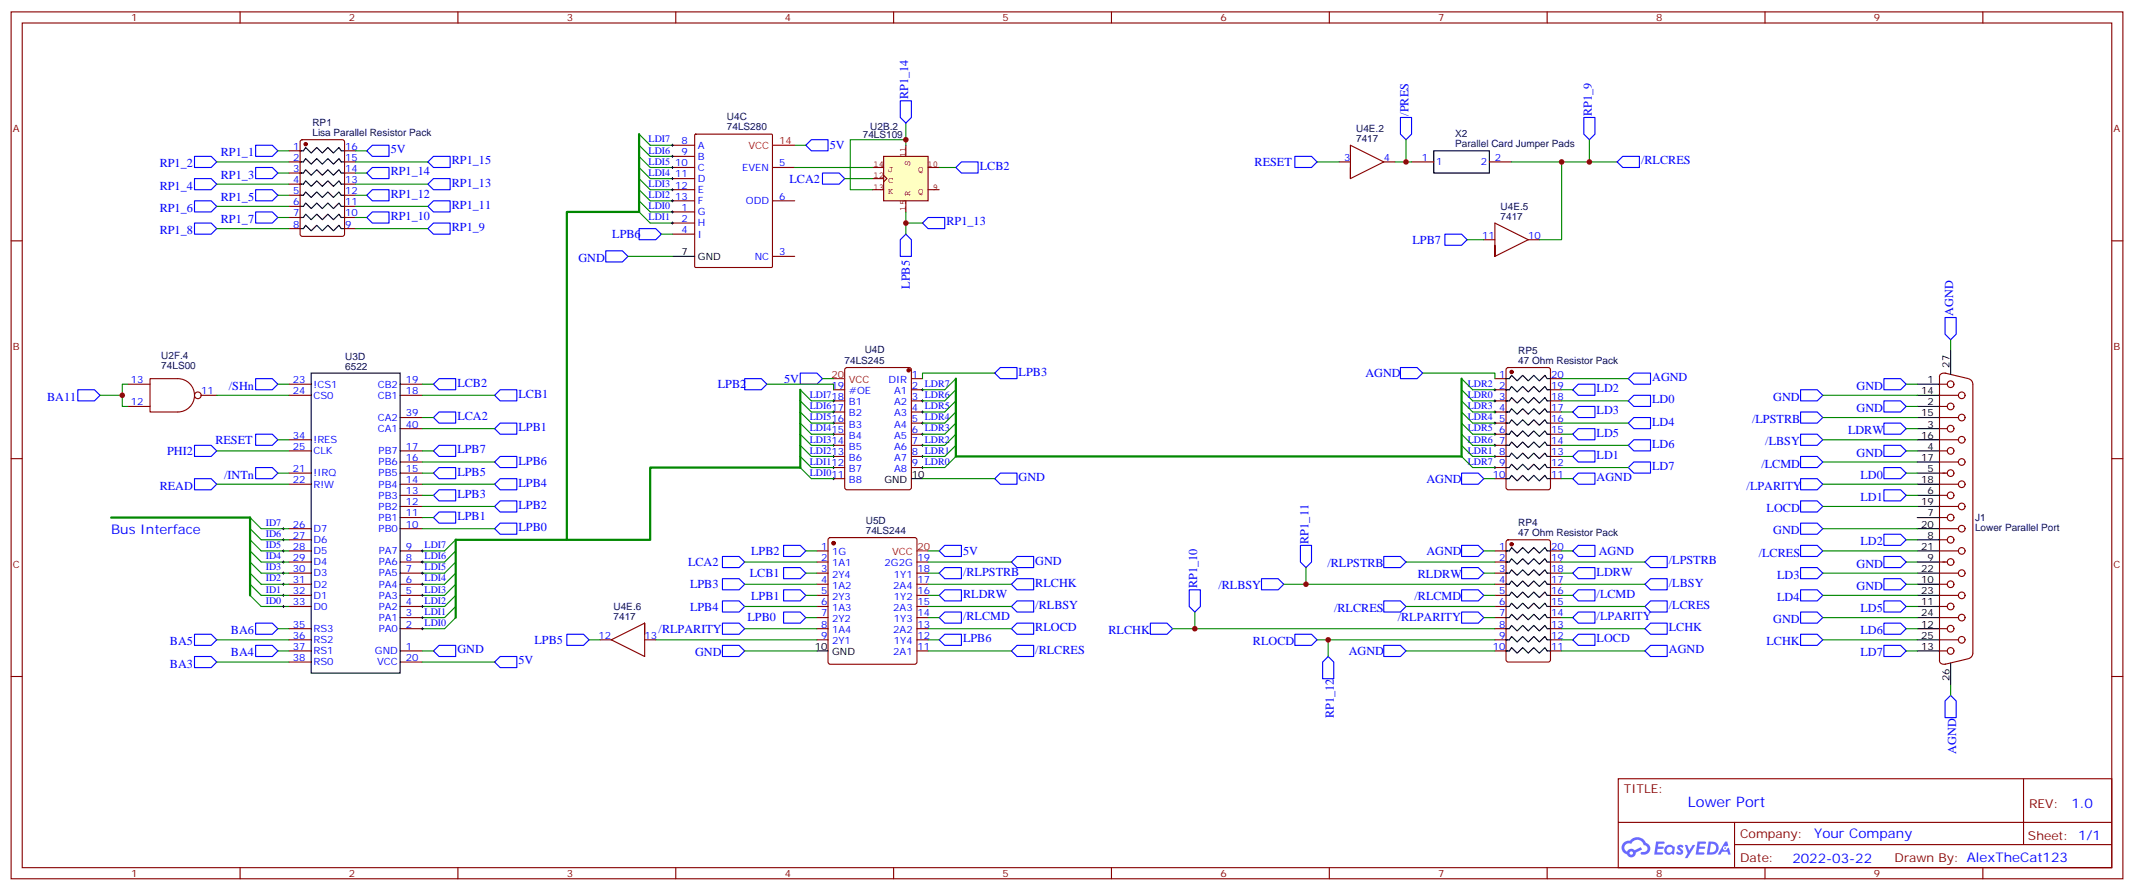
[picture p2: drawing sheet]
<svg xmlns="http://www.w3.org/2000/svg" width="677mm" height="283mm" viewBox="0 0 677 283" stroke-linecap="round" stroke-linejoin="round" font-family="sans-serif">
<g fill="none" stroke="#870000" stroke-width=".35">
<path d="M3.5 3.8h670.3v275.1h-670.3zM7.1 7.3h663.2v268.1h-663.2zM76.2 3.8v3.5M145.3 3.8v3.5M214.5 3.8v3.5M283.6 3.8v3.5M352.8 3.8v3.5M421.9 3.8v3.5M491.1 3.8v3.5M560.2 3.8v3.5M629.4 3.8v3.5M3.5 76.4h3.6"/>
<path d="M670.3 76.4h3.5M3.5 145.6h3.6M670.3 145.6h3.5M3.5 214.7h3.6M670.3 214.7h3.5M513.6 247.2h156.7v28.2h-156.7zM642.3 247.2v20.9M76.2 275.4v3.5M145.3 275.4v3.5M214.5 275.4v3.5M283.6 275.4v3.5M352.8 275.4v3.5"/>
<path d="M421.9 275.4v3.5M491.1 275.4v3.5M513.7 261h156.4M550.6 268.1h119.5M550.6 261v14.1M560.2 275.4v3.5M629.4 275.4v3.5"/>
</g>
<g fill="#5487ff">
<path d="M532.6 268.4a1.22 1.22 0 0 1 1.7 .2l-.3 .6a.47 .47 0 0 0-.4-.4 .47 .47 0 0 0-.5 .2l.2 .2a1.14 1.14 0 0 1 .7 1.8 1.14 1.14 0 0 1-1.9 0l-.2-.2 .5-.6 .7 .4a.29 .29 0 0 0 .4-.2 .29 .29 0 0 0-.3-.3 1.04 1.04 0 0 1-.6-1.7z"/>
<path d="M525.6 267.1h2.4l.3 .2-.1 .5-1.8 .1-.2 .8h1.6l.3 .4-.4 .4-1.6-.1-.1 1.2h1.7l.2 .3-.2 .3-2.7 .1z"/>
<path d="M538.8 267.1l2.7 .2-.2 .5-1.8 .1-.1 .8h1.5l.3 .4-.4 .3h-1.5l-.2 1.1 1.7 .1 .2 .3-.2 .3-2.6 .1z"/>
<path d="M547.5 267.1h.7l.4 1.3-.6 .3a.69 .69 0 0 0-1.1 .3 .69 .69 0 0 0 .5 .9 .69 .69 0 0 0 .9-.6l.4-.2 .6 2.2h-.8l-.2-.9h-1.7l-.5 .9h-.9z"/>
<path d="M534.8 268.2h.7l.7 1.8 1.1-1.8h.8l-2.5 4.2h-.9l1-1.5z"/>
<path d="M542.3 267.1l-.6 4.2h1.4a2.11 2.11 0 0 0 2.4-2.1 2.11 2.11 0 0 0-2.5-2.1zM543 267.9a1.43 1.43 0 0 1 1.7 1.6 1.43 1.43 0 0 1-2 1z"/>
<path d="M528.6 268.7a1.54 1.54 0 0 0 0 2.2 1.54 1.54 0 0 0 2.1 .1l.6 .3 .3-2.3-.6-.3a1.49 1.49 0 0 0-2.4 0zM528.9 269.7a.95 .95 0 0 1 1.9 0 .95 .95 0 0 1-1.9 0z"/>
<path d="M515.4 267.5a2.18 2.18 0 0 0 1 3.7 1.44 1.44 0 0 0 1.7 .9 1.44 1.44 0 0 0 1.1-1.5l2-1-.4-.7-1.9 1a1.47 1.47 0 0 0-2.5 .4 1.39 1.39 0 0 1-.6-1.9 1.39 1.39 0 0 1 2-.5 2.12 2.12 0 0 1 2.1-1.3 2.12 2.12 0 0 1 1.9 1.7 1.14 1.14 0 0 1 1.1 1.4 1.14 1.14 0 0 1-1.6 .7 .43 .43 0 0 0-.6 .4 .43 .43 0 0 0 .4 .5 1.98 1.98 0 0 0 2.6-1.3 1.98 1.98 0 0 0-1.3-2.5 3.1 3.1 0 0 0-5.2-.7l-.9 .2zM517.2 270.8a.55 .55 0 0 1 1.1 0 .55 .55 0 0 1-1.1 0z"/>
<circle cx="547.6" cy="269.2" r=".26"/>
</g>
<path d="M95.6 58.5h-.4h1.1l.7-1.1 1.8 1.8 1.7-1.8 1.8 1.8 1.8-1.8 1.7 1.8 1.8-1.8 .7 1.1h1.1M95.6 51.4h-.4h1.1l.7-1.1 1.8 1.8 1.7-1.8 1.8 1.8 1.8-1.8 1.7 1.8 1.8-1.8 .7 1.1h1.1M95.6 54.9h-.4h1.1l.7-1 1.8 1.7 1.7-1.7 1.8 1.7 1.8-1.7 1.7 1.7 1.8-1.7 .7 1h1.1M95.6 47.9h-.4h1.1l.7-1.1 1.8 1.8 1.7-1.8 1.8 1.8 1.8-1.8 1.7 1.8 1.8-1.8 .7 1.1h1.1M95.6 72.6h-.4h1.1l.7-1.1 1.8 1.8 1.7-1.8 1.8 1.8 1.8-1.8 1.7 1.8 1.8-1.8 .7 1.1h1.1M95.6 69h-.4h1.1l.7-1 1.8 1.7 1.7-1.7 1.8 1.7 1.8-1.7 1.7 1.7 1.8-1.7 .7 1h1.1M95.6 65.5h-.4h1.1l.7-1 1.8 1.7 1.7-1.7 1.8 1.7 1.8-1.7 1.7 1.7 1.8-1.7 .7 1h1.1M95.6 62h-.4h1.1l.7-1.1 1.8 1.8 1.7-1.8 1.8 1.8 1.8-1.8 1.7 1.8 1.8-1.8 .7 1.1h1.1M213.4 81.4h7.1M98.8 118.4h28.2v95.3h-28.2zM289.3 151.9h3.5M259.3 206.6h3.5" fill="none" stroke="#000" stroke-width=".35"/>
<g fill="none" stroke="#870000" stroke-width=".35">
<path d="M91.7 47.9h3.5M91.7 51.4h3.5M91.7 54.9h3.5M91.7 58.5h3.5M95.5 44.6l.5-.3h12.7l.6 .5 .1 29.5-.5 .7h-12.9l-.7-.4-.1-29.6zM109.4 47.9h3.5M109.4 51.4h3.5M109.4 54.9h3.5M109.4 58.5h3.5M213.4 46.1h7.1M213.4 49.6h7.1M213.4 53.2h7.1"/>
<path d="M213.4 56.7h7.1M220.5 42.8l.3-.2h24l.3 .2 .1 41.8-.2 .3h-24.2l-.3-.2zM245.2 53.2h7M425.1 51.4h3.5M439.2 51.4h3.5M91.7 62h3.5M91.7 65.5h3.5M91.7 69h3.5M91.7 72.6h3.5M109.4 62h3.5M109.4 65.5h3.5M109.4 69h3.5"/>
<path d="M109.4 72.6h3.5M213.4 74.3h7.1M213.4 60.2h7.1M213.4 63.7h7.1M213.4 67.3h7.1M213.4 70.8h7.1M245.2 63.7h7M471 76.1h3.5M485.1 76.1h3.5M245.2 81.4h7M268.3 116.9l.5-.2h19.8l.6 .4 .1 37.7-.5 .6-20 .1-.6-.5-.1-37.6zM91.7 125.5h7.1"/>
<path d="M91.7 122h7.1M91.7 139.6h7.1M127 125.5h7.1M127 122h7.1M127 132.5h7.1M127 136.1h7.1M264.6 123.7h3.5M264.6 127.2h3.5M264.6 130.8h3.5M264.6 134.3h3.5M264.6 137.8h3.5M289.3 120.2h3.5"/>
<path d="M289.3 123.7h3.5M289.3 127.2h3.5M289.3 130.8h3.5M289.3 134.3h3.5M289.3 137.8h3.5M91.7 153.7h7.1M91.7 150.2h7.1M91.7 143.1h7.1M127 157.2h7.1M127 153.7h7.1M127 150.2h7.1M127 146.6h7.1"/>
<path d="M127 143.1h7.1M264.6 141.4h3.5M264.6 144.9h3.5M264.6 148.4h3.5M264.6 151.9h3.5M289.3 141.4h3.5M289.3 144.9h3.5M289.3 148.4h3.5M91.7 178.4h7.1M91.7 174.9h7.1M91.7 167.8h7.1M91.7 171.3h7.1"/>
<path d="M127 178.4h7.1M127 174.9h7.1M127 167.8h7.1M127 164.3h7.1M127 160.8h7.1M259.3 178.4h3.5M259.3 174.9h3.5M263.1 170.8l.4-.2h26.8l.5 .2 .2 .5v38.8l-.2 .5-.5 .3h-26.8l-.5-.3-.2-.5v-38.8zM291 178.4h3.6M91.7 199.6h7.1M91.7 192.5h7.1M91.7 189h7.1"/>
<path d="M91.7 185.5h7.1M91.7 181.9h7.1M127 199.6h7.1M127 196h7.1M127 192.5h7.1M127 189h7.1M127 185.5h7.1M127 181.9h7.1M259.3 199.6h3.5M259.3 196h3.5M259.3 192.5h3.5M259.3 189h3.5"/>
<path d="M259.3 185.5h3.5M259.3 181.9h3.5M291 199.6h3.6M291 196h3.6M291 192.5h3.6M291 189h3.6M291 185.5h3.6M291 181.9h3.6M91.7 203.1h7.1M91.7 206.6h7.1M91.7 210.1h7.1M127 206.6h7.1"/>
<path d="M127 210.1h7.1M190.5 203.1h3.5M204.6 203.1h3.5M259.3 203.1h3.5M291 203.1h3.6M291 206.6h3.6"/>
</g>
<g fill="#870000" stroke="#870000" stroke-width=".35">
<circle cx="97" cy="45.8" r=".53"/>
<circle cx="288.4" cy="117.5" r=".53"/>
<circle cx="264.6" cy="172.4" r=".53"/>
</g>
<path d="M428.6 53.2v3.5v-10.6l10.6 5.3-10.6 5.3M474.5 77.9v3.5v-10.6l10.6 5.3-10.6 5.3M204.6 197.8l-10.6 5.3 10.6 5.3v-10.6v3.5" fill="none" stroke="#850000" stroke-width=".35"/>
<path d="M245.2 46.1h7M264.6 120.2h3.5M291 174.9h3.6" fill="none" stroke="#f00" stroke-width=".35"/>
<path d="M280.5 49.6h14.1v14.1h-14.1z" fill="#ffffc2" stroke="#850000" stroke-width=".35"/>
<path d="M276.9 53.2h3.6M276.9 56.7h3.6M280.5 55.6l1 1.1-1 1M287.5 46.1v3.5M294.6 53.2h3.5M276.9 60.2h3.6M287.5 63.7v3.6M294.6 60.2h3.5" fill="none" stroke="#850000" stroke-width=".35"/>
<g fill="none" stroke="#870000" stroke-width=".35">
<path d="M448 51.4h7.1M472.7 51.4h7.1M478.2 116.9l.5-.2h12.7l.7 .4v37.7l-.4 .6-13 .1-.6-.5-.1-37.6zM615.6 119.5v90.3M617.4 118.4l7.4 1.8M617.5 118.5a1.31 1.31 0 0 0-1.9 1.1M40.6 129h7M40.6 122h7M47.6 120.2h8.8a5.3 5.3 0 0 1 5.3 5.3 5.3 5.3 0 0 1-5.3 5.3h-8.8zM63.9 125.5h4.9M474.5 120.2h3.5M474.5 123.7h3.5"/>
<path d="M474.5 127.2h3.5M474.5 130.8h3.5M474.5 134.3h3.5M474.5 137.8h3.5M492.1 120.2h3.6M492.1 123.7h3.6M492.1 127.2h3.6M492.1 130.8h3.6M492.1 134.3h3.6M492.1 137.8h3.6M615.6 125.5h6M615.6 129h2.5"/>
<path d="M615.6 122h2.5M615.6 139.6h6M615.6 132.5h6M615.6 136.1h2.5M624.9 120.3l1 .8 .3 .9v85.3l-.3 .9-1 .8M474.5 141.4h3.5M474.5 144.9h3.5M474.5 148.4h3.5M474.5 151.9h3.5M492.1 141.4h3.6M492.1 144.9h3.6M492.1 148.4h3.6"/>
<path d="M492.1 151.9h3.6M615.6 153.7h6M615.6 157.2h2.5M615.6 150.2h2.5M615.6 146.6h6M615.6 143.1h2.5M474.5 174.9h3.5M474.5 178.4h3.5M478.2 171.6l.5-.3h12.7l.7 .5v37.6l-.4 .7h-13l-.6-.4-.1-37.7zM492.1 174.9h3.6M492.1 178.4h3.6M615.6 174.9h6"/>
<path d="M615.6 178.4h2.5M615.6 167.8h6M615.6 171.3h2.5M615.6 160.8h6M615.6 164.3h2.5M474.5 181.9h3.5M474.5 185.5h3.5M474.5 189h3.5M474.5 192.5h3.5M474.5 196h3.5M474.5 199.6h3.5M492.1 181.9h3.6"/>
<path d="M492.1 185.5h3.6M492.1 189h3.6M492.1 192.5h3.6M492.1 196h3.6M492.1 199.6h3.6M615.6 181.9h6M615.6 185.5h2.5M615.6 189h6M615.6 192.5h2.5M615.6 196h6M615.6 199.6h2.5M474.5 203.1h3.5"/>
<path d="M474.5 206.6h3.5M492.1 203.1h3.6M492.1 206.6h3.6M615.6 203.1h6M615.6 206.6h2.5M615.6 209.7a1.41 1.41 0 0 0 1.9 1.1M624.8 209.1l-7.4 1.8"/>
<circle cx="62.8" cy="125.5" r="1.06"/>
<circle cx="619.1" cy="122" r="1.06"/>
<circle cx="619.1" cy="129" r="1.06"/>
<circle cx="619.1" cy="136.1" r="1.06"/>
<circle cx="622.7" cy="125.5" r="1.06"/>
<circle cx="622.7" cy="139.6" r="1.06"/>
<circle cx="622.7" cy="132.5" r="1.06"/>
<circle cx="619.1" cy="157.2" r="1.06"/>
<circle cx="619.1" cy="143.1" r="1.06"/>
<circle cx="619.1" cy="150.2" r="1.06"/>
<circle cx="622.7" cy="146.6" r="1.06"/>
<circle cx="622.7" cy="153.7" r="1.06"/>
<circle cx="619.1" cy="178.4" r="1.06"/>
<circle cx="619.1" cy="164.3" r="1.06"/>
<circle cx="619.1" cy="171.3" r="1.06"/>
<circle cx="622.7" cy="167.8" r="1.06"/>
<circle cx="622.7" cy="174.9" r="1.06"/>
<circle cx="622.7" cy="160.8" r="1.06"/>
<circle cx="619.1" cy="185.5" r="1.06"/>
<circle cx="619.1" cy="192.5" r="1.06"/>
<circle cx="619.1" cy="199.6" r="1.06"/>
<circle cx="622.7" cy="189" r="1.06"/>
<circle cx="622.7" cy="181.9" r="1.06"/>
<circle cx="622.7" cy="196" r="1.06"/>
<circle cx="619.1" cy="206.6" r="1.06"/>
<circle cx="622.7" cy="203.1" r="1.06"/>
</g>
<g fill="#870000" stroke="#870000" stroke-width=".35">
<circle cx="479.8" cy="172.8" r=".53"/>
<circle cx="479.8" cy="118.1" r=".53"/>
</g>
<g fill="none" stroke="#000" stroke-width=".35">
<path d="M455.1 47.9h17.6v7h-17.6zM619.1 111.4v7.4M478.4 120.2h-.4h1.1l.7-1.1 1.7 1.8 1.8-1.8 1.8 1.8 1.7-1.8 1.8 1.8 1.8-1.8 .7 1.1h1M478.4 127.2h-.4h1.1l.7-1 1.7 1.8 1.8-1.8 1.8 1.8 1.7-1.8 1.8 1.8 1.8-1.8 .7 1h1M478.4 123.7h-.4h1.1l.7-1 1.7 1.7 1.8-1.7 1.8 1.7 1.7-1.7 1.8 1.7 1.8-1.7 .7 1h1M478.4 130.8h-.4h1.1l.7-1.1 1.7 1.8 1.8-1.8 1.8 1.8 1.7-1.8 1.8 1.8 1.8-1.8 .7 1.1h1M478.4 134.3h-.4h1.1l.7-1.1 1.7 1.8 1.8-1.8 1.8 1.8 1.7-1.8 1.8 1.8 1.8-1.8 .7 1.1h1M478.4 137.8h-.4h1.1l.7-1 1.7 1.7 1.8-1.7 1.8 1.7 1.7-1.7 1.8 1.7 1.8-1.7 .7 1h1M608.5 139.6h7.1M608.5 132.5h7.1M608.5 125.5h7.1M608.5 136.1h7.1"/>
<path d="M608.5 129h7.1M608.5 122h7.1M478.4 141.4h-.4h1.1l.7-1.1 1.7 1.8 1.8-1.8 1.8 1.8 1.7-1.8 1.8 1.8 1.8-1.8 .7 1.1h1M478.4 144.9h-.4h1.1l.7-1.1 1.7 1.8 1.8-1.8 1.8 1.8 1.7-1.8 1.8 1.8 1.8-1.8 .7 1.1h1M478.4 148.4h-.4h1.1l.7-1 1.7 1.7 1.8-1.7 1.8 1.7 1.7-1.7 1.8 1.7 1.8-1.7 .7 1h1M478.4 151.9h-.4h1.1l.7-1 1.7 1.7 1.8-1.7 1.8 1.7 1.7-1.7 1.8 1.7 1.8-1.7 .7 1h1M608.5 153.7h7.1M608.5 146.6h7.1M608.5 157.2h7.1M608.5 150.2h7.1M608.5 143.1h7.1M478.4 174.9h-.4h1.1l.7-1.1 1.7 1.8 1.8-1.8 1.8 1.8 1.7-1.8 1.8 1.8 1.8-1.8 .7 1.1h1"/>
<path d="M478.4 178.4h-.4h1.1l.7-1.1 1.7 1.8 1.8-1.8 1.8 1.8 1.7-1.8 1.8 1.8 1.8-1.8 .7 1.1h1M608.5 174.9h7.1M608.5 178.4h7.1M608.5 167.8h7.1M608.5 160.8h7.1M608.5 171.3h7.1M608.5 164.3h7.1M478.4 181.9h-.4h1.1l.7-1 1.7 1.7 1.8-1.7 1.8 1.7 1.7-1.7 1.8 1.7 1.8-1.7 .7 1h1M478.4 185.5h-.4h1.1l.7-1.1 1.7 1.8 1.8-1.8 1.8 1.8 1.7-1.8 1.8 1.8 1.8-1.8 .7 1.1h1M478.4 189h-.4h1.1l.7-1.1 1.7 1.8 1.8-1.8 1.8 1.8 1.7-1.8 1.8 1.8 1.8-1.8 .7 1.1h1M478.4 192.5h-.4h1.1l.7-1 1.7 1.7 1.8-1.7 1.8 1.7 1.7-1.7 1.8 1.7 1.8-1.7 .7 1h1M478.4 196h-.4h1.1l.7-1 1.7 1.7 1.8-1.7 1.8 1.7 1.7-1.7 1.8 1.7 1.8-1.7 .7 1h1"/>
<path d="M478.4 199.6h-.4h1.1l.7-1.1 1.7 1.8 1.8-1.8 1.8 1.8 1.7-1.8 1.8 1.8 1.8-1.8 .7 1.1h1M608.5 181.9h7.1M608.5 185.5h7.1M608.5 189h7.1M608.5 192.5h7.1M608.5 196h7.1M608.5 199.6h7.1M478.4 203.1h-.4h1.1l.7-1.1 1.7 1.8 1.8-1.8 1.8 1.8 1.7-1.8 1.8 1.8 1.8-1.8 .7 1.1h1M478.4 206.6h-.4h1.1l.7-1 1.7 1.7 1.8-1.7 1.8 1.7 1.7-1.7 1.8 1.7 1.8-1.7 .7 1h1M608.5 203.1h7.1M608.5 206.6h7.1M619.1 210.5v6.7"/>
</g>
<g fill="none" stroke="#00f" stroke-width=".35">
<path d="M285.8 32h3.5v5.3l-1.8 1.8-1.7-1.8zM444.5 37.3h3.5v5.3l-1.7 1.7-1.8-1.7zM502.7 37.3h3.5v5.3l-1.7 1.7-1.8-1.7zM61.7 49.6h5.3l1.8 1.8-1.8 1.8h-5.3zM61.7 56.7h5.3l1.8 1.8-1.8 1.7h-5.3zM81.1 46.1h5.3l1.8 1.8-1.8 1.7h-5.3zM81.1 53.2h5.3l1.8 1.7-1.8 1.8h-5.3zM116.4 47.9l1.8-1.8h5.3v3.5h-5.3zM118.2 53.2h5.3v3.5h-5.3l-1.8-1.8zM135.8 58.5l1.8-1.8h5.3v3.5h-5.3zM135.8 51.4l1.8-1.8h5.3v3.6h-5.3zM255.8 46.1l1.7-1.8h5.3v3.6h-5.3z"/>
<path d="M261.1 54.9h5.2l1.8 1.8-1.8 1.8h-5.2zM303.4 53.2l1.8-1.8h5.2v3.5h-5.2zM411 49.6h5.3l1.7 1.8-1.7 1.8h-5.3zM513.3 51.4l1.8-1.8h5.2v3.6h-5.2zM61.7 63.7h5.3l1.8 1.8-1.8 1.8h-5.3zM61.7 70.8h5.3l1.8 1.8-1.8 1.7h-5.3zM81.1 60.2h5.3l1.8 1.8-1.8 1.7h-5.3zM81.1 67.3h5.3l1.8 1.7-1.8 1.8h-5.3zM116.4 69l1.8-1.7h5.3v3.5h-5.3zM116.4 62l1.8-1.8h5.3v3.5h-5.3zM135.8 72.6l1.8-1.8h5.3v3.5h-5.3zM135.8 65.5l1.8-1.8h5.3v3.6h-5.3z"/>
<path d="M192.3 79.6h5.3l1.7 1.8-1.7 1.7h-5.3zM202.8 72.6h5.3l1.8 1.7-1.8 1.8h-5.3zM287.5 74.3l1.8 1.8v5.3h-3.5v-5.3zM292.8 70.8l1.8-1.8h5.3v3.6h-5.3zM458.6 74.3h5.3l1.8 1.8-1.8 1.8h-5.3zM254 118.4h5.3l1.8 1.8-1.8 1.8h-5.3zM317.5 116.7h5.3v3.5h-5.3l-1.8-1.8zM444.5 116.7h5.3l1.8 1.7-1.8 1.8h-5.3zM617.4 100.8h3.5v5.3l-1.8 1.7-1.7-1.7zM24.7 123.7h5.3l1.7 1.8-1.7 1.7h-5.3zM81.1 120.2h5.3l1.8 1.8-1.8 1.7h-5.3zM81.1 137.8h5.3l1.8 1.8-1.8 1.8h-5.3z"/>
<path d="M137.6 122l1.7-1.8h5.3v3.5h-5.3zM137.6 132.5l1.7-1.7h5.3v3.5h-5.3zM157 125.5l1.7-1.8h5.3v3.5h-5.3zM157 136.1l1.7-1.8h5.3v3.5h-5.3zM236.4 120.2h5.3l1.7 1.8-1.7 1.7h-5.3zM499.2 123.7l1.7-1.7h5.3v3.5h-5.3zM499.2 130.8l1.7-1.8h5.3v3.5h-5.3zM499.2 137.8l1.7-1.7h5.3v3.5h-5.3zM516.8 120.2l1.8-1.8h5.3v3.6h-5.3zM516.8 127.2l1.8-1.7h5.3v3.5h-5.3zM516.8 134.3l1.8-1.8h5.3v3.6h-5.3zM571.5 123.7h5.3l1.8 1.8-1.8 1.7h-5.3z"/>
<path d="M571.5 137.8h5.3l1.8 1.8-1.8 1.8h-5.3zM571.5 130.8h5.3l1.8 1.7-1.8 1.8h-5.3zM598 120.2h5.2l1.8 1.8-1.8 1.7h-5.2zM598 127.2h5.2l1.8 1.8-1.8 1.8h-5.2zM598 134.3h5.2l1.8 1.8-1.8 1.7h-5.2zM61.7 151.9h5.3l1.8 1.8-1.8 1.8h-5.3zM61.7 141.4h5.3l1.8 1.7-1.8 1.8h-5.3zM81.1 148.4h5.3l1.8 1.8-1.8 1.7h-5.3zM137.6 143.1l1.7-1.7h5.3v3.5h-5.3zM137.6 150.2l1.7-1.8h5.3v3.5h-5.3zM137.6 157.2l1.7-1.7h5.3v3.5h-5.3zM157 153.7l1.7-1.8h5.3v3.6h-5.3z"/>
<path d="M157 146.6l1.7-1.7h5.3v3.5h-5.3zM315.7 151.9l1.8-1.7h5.3v3.5h-5.3zM463.9 150.2h5.3l1.8 1.7-1.8 1.8h-5.3zM499.2 151.9l1.7-1.7h5.3v3.5h-5.3zM499.2 144.9l1.7-1.8h5.3v3.5h-5.3zM516.8 141.4l1.8-1.8h5.3v3.5h-5.3zM516.8 148.4l1.8-1.8h5.3v3.6h-5.3zM571.5 159h5.3l1.8 1.8-1.8 1.7h-5.3zM571.5 151.9h5.3l1.8 1.8-1.8 1.8h-5.3zM571.5 144.9h5.3l1.8 1.7-1.8 1.8h-5.3zM598 141.4h5.2l1.8 1.7-1.8 1.8h-5.2zM598 148.4h5.2l1.8 1.8-1.8 1.7h-5.2z"/>
<path d="M598 155.5h5.2l1.8 1.7-1.8 1.8h-5.2zM137.6 164.3l1.7-1.8h5.3v3.6h-5.3zM157 167.8l1.7-1.7h5.3v3.5h-5.3zM157 160.8l1.7-1.8h5.3v3.5h-5.3zM229.3 176.6h5.3l1.8 1.8-1.8 1.8h-5.3zM248.7 173.1h5.3l1.8 1.8-1.8 1.7h-5.3zM298.1 174.9l1.8-1.8h5.3v3.5h-5.3zM322.8 176.6h5.3v3.6h-5.3l-1.8-1.8zM412.7 173.1h3.6v5.3l-1.8 1.8-1.8-1.8zM439.2 176.6h5.3l1.8 1.8-1.8 1.8h-5.3zM463.9 173.1h5.3l1.8 1.8-1.8 1.7h-5.3zM499.2 174.9l1.7-1.8h5.3v3.5h-5.3z"/>
<path d="M522.1 178.4l1.8-1.8h5.3v3.6h-5.3zM571.5 166.1h5.3l1.8 1.7-1.8 1.8h-5.3zM571.5 173.1h5.3l1.8 1.8-1.8 1.7h-5.3zM598 176.6h5.2l1.8 1.8-1.8 1.8h-5.2zM598 169.6h5.2l1.8 1.7-1.8 1.8h-5.2zM81.1 197.8h5.3l1.8 1.8-1.8 1.7h-5.3zM229.3 183.7h5.3l1.8 1.8-1.8 1.7h-5.3zM229.3 190.7h5.3l1.8 1.8-1.8 1.8h-5.3zM229.3 197.8h5.3l1.8 1.8-1.8 1.7h-5.3zM248.7 180.2h5.3l1.8 1.7-1.8 1.8h-5.3zM248.7 194.3h5.3l1.8 1.7-1.8 1.8h-5.3zM248.7 187.2h5.3l1.8 1.8-1.8 1.7h-5.3z"/>
<path d="M298.1 181.9l1.8-1.7h5.3v3.5h-5.3zM298.1 189l1.8-1.8h5.3v3.5h-5.3zM298.1 196l1.8-1.7h5.3v3.5h-5.3zM321 199.6l1.8-1.8h5.3v3.5h-5.3zM322.8 183.7h5.3v3.5h-5.3l-1.8-1.7zM322.8 190.7h5.3v3.6h-5.3l-1.8-1.8zM365.1 197.8h5.3l1.8 1.8-1.8 1.7h-5.3zM377.5 187.2h3.5v5.3l-1.8 1.8-1.7-1.8zM400.4 183.7h5.3l1.8 1.8-1.8 1.7h-5.3zM439.2 190.7h5.3l1.8 1.8-1.8 1.8h-5.3zM463.9 194.3h5.3l1.8 1.7-1.8 1.8h-5.3zM463.9 187.2h5.3l1.8 1.8-1.8 1.7h-5.3z"/>
<path d="M463.9 180.2h5.3l1.8 1.7-1.8 1.8h-5.3zM499.2 181.9l1.7-1.7h5.3v3.5h-5.3zM499.2 189l1.7-1.8h5.3v3.5h-5.3zM499.2 196l1.7-1.7h5.3v3.5h-5.3zM522.1 185.5l1.8-1.8h5.3v3.5h-5.3zM522.1 192.5l1.8-1.8h5.3v3.6h-5.3zM522.1 199.6l1.8-1.8h5.3v3.5h-5.3zM571.5 194.3h5.3l1.8 1.7-1.8 1.8h-5.3zM571.5 180.2h5.3l1.8 1.7-1.8 1.8h-5.3zM571.5 187.2h5.3l1.8 1.8-1.8 1.7h-5.3zM598 183.7h5.2l1.8 1.8-1.8 1.7h-5.2zM598 190.7h5.2l1.8 1.8-1.8 1.8h-5.2z"/>
<path d="M598 197.8h5.2l1.8 1.8-1.8 1.7h-5.2zM61.7 208.4h5.3l1.8 1.7-1.8 1.8h-5.3zM61.7 201.3h5.3l1.8 1.8-1.8 1.8h-5.3zM81.1 204.9h5.3l1.8 1.7-1.8 1.8h-5.3zM137.6 206.6l1.7-1.7h5.3v3.5h-5.3zM157 210.1l1.7-1.7h5.3v3.5h-5.3zM179.9 201.3h5.3l1.8 1.8-1.8 1.8h-5.3zM229.3 204.9h5.3l1.8 1.7-1.8 1.8h-5.3zM298.1 203.1l1.8-1.8h5.3v3.6h-5.3zM321 206.6l1.8-1.7h5.3v3.5h-5.3zM411 201.3h5.3l1.7 1.8-1.7 1.8h-5.3zM421.6 208.4l1.7 1.7v5.3h-3.5v-5.3z"/>
<path d="M439.2 204.9h5.3l1.8 1.7-1.8 1.8h-5.3zM499.2 203.1l1.7-1.8h5.3v3.6h-5.3zM522.1 206.6l1.8-1.7h5.3v3.5h-5.3zM571.5 201.3h5.3l1.8 1.8-1.8 1.8h-5.3zM598 204.9h5.2l1.8 1.7-1.8 1.8h-5.2zM619.1 220.7l1.8 1.8v5.3h-3.5v-5.3z"/>
</g>
<g fill="none" stroke="#008700" stroke-width=".35">
<path d="M287.5 39.1v5.2M68.8 51.4h22.9M68.8 58.5h22.9M88.2 47.9h3.5M88.2 54.9h3.5M112.9 47.9h3.5M112.9 51.4h22.9M112.9 54.9h3.5M112.9 58.5h22.9M202.8 56.7l3.6 3.5h7M202.8 53.2l3.6 3.5h7M202.8 49.6l3.6 3.6h7"/>
<path d="M202.8 46.1l3.6 3.5h7M202.8 42.6l3.6 3.5h7M252.2 53.2h24.7M252.2 46.1h3.6M268.1 56.7h8.8M287.5 46.1v-1.8h-17.6v15.9h7M298.1 53.2h5.3M418 51.4h7.1M442.7 51.4h5.3M446.3 44.3v7.1M479.8 51.4h33.5M495.7 51.4v24.7h-7.1"/>
<path d="M504.5 44.3v7.1M68.8 65.5h22.9M68.8 72.6h22.9M88.2 62h3.5M88.2 69h3.5M112.9 62h3.5M112.9 65.5h22.9M112.9 69h3.5M112.9 72.6h22.9M202.8 67.3l3.6 3.5h7M202.8 63.7l3.6 3.6h7M202.8 60.2l3.6 3.5h7"/>
<path d="M209.9 74.3h3.5M287.5 70.8h5.3M287.5 67.3v7M465.7 76.1h5.3M199.3 81.4h14.1M315.7 118.4h-22.9v1.8M451.6 118.4h22.9v1.8M619.1 107.8v3.6M31.7 125.5h7.1M40.6 122h-1.8v7h1.8M68.8 125.5h22.9M88.2 122h3.5"/>
<path d="M88.2 139.6h3.5M134.1 125.5h22.9M134.1 122h3.5M134.1 132.5h3.5M134.1 136.1h22.9M243.4 122h21.2v1.7M254 123.7l3.5 3.5h7.1M254 127.2l3.5 3.6h7.1M254 130.8l3.5 3.5h7.1M254 134.3l3.5 3.5h7.1M254 137.8l3.5 3.6h7.1M261.1 120.2h3.5"/>
<path d="M303.4 123.7l-3.5 3.5h-7.1M303.4 127.2l-3.5 3.6h-7.1M303.4 130.8l-3.5 3.5h-7.1M303.4 134.3l-3.5 3.5h-7.1M303.4 137.8l-3.5 3.6h-7.1M303.4 120.2l-3.5 3.5h-7.1M463.9 123.7l3.5 3.5h7.1M463.9 127.2l3.5 3.6h7.1M463.9 130.8l3.5 3.5h7.1M463.9 134.3l3.5 3.5h7.1M463.9 137.8l3.5 3.6h7.1M463.9 120.2l3.5 3.5h7.1"/>
<path d="M495.7 127.2h21.1M495.7 130.8h3.5M495.7 134.3h21.1M495.7 137.8h3.5M495.7 120.2h21.1M495.7 123.7h3.5M578.6 125.5h29.9M578.6 139.6h29.9M578.6 132.5h29.9M605 122h3.5M605 136.1h3.5M605 129h3.5"/>
<path d="M68.8 153.7h22.9M68.8 143.1h22.9M88.2 150.2h3.5M134.1 153.7h22.9M134.1 150.2h3.5M134.1 143.1h3.5M134.1 146.6h22.9M134.1 157.2h3.5M254 141.4l3.5 3.5h7.1M254 144.9l3.5 3.5h7.1M254 148.4l3.5 3.5h7.1M292.8 151.9h22.9"/>
<path d="M303.4 141.4l-3.5 3.5h-7.1M303.4 144.9l-3.5 3.5h-7.1M463.9 141.4l3.5 3.5h7.1M463.9 144.9l3.5 3.5h7.1M471 151.9h3.5M495.7 141.4h21.1M495.7 144.9h3.5M495.7 148.4h21.1M495.7 151.9h3.5M578.6 153.7h29.9M578.6 146.6h29.9M605 150.2h3.5"/>
<path d="M605 143.1h3.5M605 157.2h3.5M79.4 178.4l3.5 3.5h8.8M79.4 174.9l3.5 3.5h8.8M79.4 171.3l3.5 3.6h8.8M79.4 164.3l3.5 3.5h8.8M79.4 167.8l3.5 3.5h8.8M134.1 167.8h22.9M134.1 160.8h22.9M134.1 164.3h3.5M144.6 178.4l-3.5 3.5h-7M144.6 174.9l-3.5 3.5h-7"/>
<path d="M144.6 171.3l-3.5 3.6h-7M236.4 178.4h22.9M255.8 174.9h3.5M294.6 178.4h26.4M294.6 174.9h3.5M446.3 178.4h28.2M471 174.9h3.5M495.7 178.4h26.4M495.7 174.9h3.5M578.6 174.9h29.9M578.6 167.8h29.9M578.6 160.8h29.9"/>
<path d="M605 178.4h3.5M605 171.3h3.5M79.4 189l3.5 3.5h8.8M79.4 185.5l3.5 3.5h8.8M79.4 181.9l3.5 3.6h8.8M88.2 199.6h3.5M144.6 196l-3.5 3.6h-7M144.6 192.5l-3.5 3.5h-7M144.6 189l-3.5 3.5h-7M144.6 185.5l-3.5 3.5h-7M144.6 181.9l-3.5 3.6h-7M236.4 199.6h22.9"/>
<path d="M236.4 192.5h22.9M236.4 185.5h22.9M255.8 196h3.5M255.8 189h3.5M255.8 181.9h3.5M294.6 199.6h26.4M294.6 196h3.5M294.6 192.5h26.4M294.6 189h3.5M294.6 185.5h26.4M294.6 181.9h3.5M372.2 199.6h102.3"/>
<path d="M379.2 194.3v5.3M407.5 185.5h67M414.5 180.2v5.3M446.3 192.5h28.2M471 196h3.5M471 189h3.5M471 181.9h3.5M495.7 199.6h26.4M495.7 196h3.5M495.7 192.5h26.4M495.7 189h3.5M495.7 185.5h26.4"/>
<path d="M495.7 181.9h3.5M578.6 196h29.9M578.6 189h29.9M578.6 181.9h29.9M605 199.6h3.5M605 192.5h3.5M605 185.5h3.5M68.8 203.1h22.9M68.8 210.1h22.9M88.2 206.6h3.5M134.1 206.6h3.5M134.1 210.1h22.9"/>
<path d="M187 203.1h3.5M208.1 203.1h51.2M236.4 206.6h22.9M294.6 203.1h3.5M294.6 206.6h26.4M418 203.1h56.5M421.6 203.1v5.3M446.3 206.6h28.2M495.7 203.1h3.5M495.7 206.6h26.4M578.6 203.1h29.9M605 206.6h3.5"/>
<path d="M619.1 217.2v3.5"/>
</g>
<g fill="none" stroke="#000" stroke-width=".32">
<path d="M213.1 46.1h.7M213.1 49.6h.7M213.1 53.2h.7M213.1 56.7h.7M213.4 45.8v.7M213.4 49.3v.7M213.4 52.8v.7M213.4 56.3v.7M213.4 59.9v.7M213.1 60.2h.7M213.1 63.7h.7M213.1 67.3h.7"/>
<path d="M213.1 70.8h.7M213.4 63.4v.7M213.4 66.9v.7M213.4 70.4v.8M264.2 137.8h.7M264.2 134.3h.7M264.2 130.8h.7M264.2 127.2h.7M264.6 126.9v.7M264.6 130.4v.7M264.6 133.9v.8M264.6 137.5v.7"/>
<path d="M292.5 137.8h.7M292.5 134.3h.7M292.5 130.8h.7M292.5 127.2h.7M292.5 123.7h.7M292.8 123.4v.7M292.8 126.9v.7M292.8 130.4v.7M292.8 133.9v.8M292.8 137.5v.7M474.1 137.8h.7M474.1 134.3h.7"/>
<path d="M474.1 130.8h.7M474.1 127.2h.7M474.1 123.7h.7M474.5 123.4v.7M474.5 126.9v.7M474.5 130.4v.7M474.5 133.9v.8M474.5 137.5v.7M264.2 151.9h.7M264.2 148.4h.7M264.2 144.9h.7M264.2 141.4h.7"/>
<path d="M264.6 141v.7M264.6 144.5v.7M264.6 148.1v.7M264.6 151.6v.7M292.5 148.4h.7M292.5 144.9h.7M292.5 141.4h.7M292.8 141v.7M292.8 144.5v.7M292.8 148.1v.7M474.1 148.4h.7M474.1 144.9h.7"/>
<path d="M474.1 141.4h.7M474.5 141v.7M474.5 144.5v.7M474.5 148.1v.7M89.6 174.9h.7M89.6 178.4h.7M89.6 167.8h.7M89.6 171.3h.7M90 167.5v.7M90 171v.7M90 174.5v.7M90 178v.8"/>
<path d="M133.7 174.9h.7M133.7 178.4h.7M134.1 174.5v.7M134.1 178v.8M89.6 181.9h.7M89.6 185.5h.7M89.6 189h.7M89.6 192.5h.7M90 181.6v.7M90 185.1v.7M90 188.6v.7M90 192.2v.7"/>
<path d="M133.7 181.9h.7M133.7 185.5h.7M133.7 189h.7M133.7 192.5h.7M133.7 196h.7M133.7 199.6h.7M134.1 181.6v.7M134.1 185.1v.7M134.1 188.6v.7M134.1 192.2v.7M134.1 195.7v.7M134.1 199.2v.7"/>
</g>
<path d="M202.8 42.6v24.7h-22.9v104M254 123.7v24.7h-47.6v22.9h-61.8v24.7M303.4 120.2v24.7h160.5v-24.7M35.3 164.3h44.1v24.7" fill="none" stroke="#008700" stroke-width=".71"/>
<g fill="#c00">
<circle cx="38.8" cy="125.5" r=".88"/>
<circle cx="446.3" cy="51.4" r=".88"/>
<circle cx="495.7" cy="51.4" r=".88"/>
<circle cx="287.5" cy="44.3" r=".88"/>
<circle cx="287.5" cy="70.8" r=".88"/>
<circle cx="504.5" cy="51.4" r=".88"/>
<circle cx="414.5" cy="185.5" r=".88"/>
<circle cx="421.6" cy="203.1" r=".88"/>
<circle cx="379.2" cy="199.6" r=".88"/>
</g>
<text font-size="4.6" fill="#00f" x="535.7" y="256.2">Lower Port</text>
<g font-size="4.2" fill="#00f">
<text x="35.3" y="169.6">Bus Interface</text>
<text x="657.4" y="256.5">1.0</text>
<text x="575.8" y="266">Your Company</text>
<text x="568.9" y="273.8">2022-03-22</text>
</g>
<g font-size="3.9" fill="#00f">
<text x="288.3" y="31.5" transform="rotate(-90 288.3 31.5)">RP1_14</text>
<text x="447.1" y="36.8" transform="rotate(-90 447.1 36.8)">/PRES</text>
<text x="505.2" y="36.8" transform="rotate(-90 505.2 36.8)">RP1_9</text>
<text x="263.3" y="47.4">5V</text>
<text x="50.7" y="53.2">RP1_2</text>
<text x="70.1" y="49.6">RP1_1</text>
<text x="124" y="48.6">5V</text>
<text x="143.4" y="52.2">RP1_15</text>
<text x="311" y="54">LCB2</text>
<text x="398.2" y="52.6">RESET</text>
<text x="520.9" y="52.2">/RLCRES</text>
<text x="70.1" y="56.7">RP1_3</text>
<text x="124" y="55.7">RP1_14</text>
<text x="143.4" y="59.2">RP1_13</text>
<text x="250.5" y="58">LCA2</text>
<text x="50.7" y="60.2">RP1_4</text>
<text x="70.1" y="63.7">RP1_5</text>
<text x="124" y="62.8">RP1_12</text>
<text x="50.7" y="67.3">RP1_6</text>
<text x="70.1" y="70.8">RP1_7</text>
<text x="124" y="69.8">RP1_10</text>
<text x="143.4" y="66.3">RP1_11</text>
<text x="300.4" y="71.6">RP1_13</text>
<text x="50.7" y="74.3">RP1_8</text>
<text x="143.4" y="73.3">RP1_9</text>
<text x="194.3" y="75.6">LPB6</text>
<text x="448.3" y="77.4">LPB7</text>
<text x="183.6" y="83.2">GND</text>
<text x="288.8" y="91.7" transform="rotate(-90 288.8 91.7)">LPB5</text>
<text x="619.9" y="100.3" transform="rotate(-90 619.9 100.3)">AGND</text>
<text x="323.3" y="119.2">LPB3</text>
<text x="433.4" y="119.7">AGND</text>
<text x="72.7" y="123.7">/SHn</text>
<text x="145.2" y="122.8">LCB2</text>
<text x="227.8" y="123.2">LPB2</text>
<text x="248.9" y="121.4">5V</text>
<text x="506.8" y="124.5">LD2</text>
<text x="524.4" y="121">AGND</text>
<text x="589.3" y="123.8">GND</text>
<text x="14.9" y="127.2">BA11</text>
<text x="164.6" y="126.3">LCB1</text>
<text x="506.8" y="131.6">LD3</text>
<text x="524.4" y="128">LD0</text>
<text x="562.8" y="127.3">GND</text>
<text x="589.3" y="130.8">GND</text>
<text x="145.2" y="133.4">LCA2</text>
<text x="164.6" y="136.9">LPB1</text>
<text x="524.4" y="135.1">LD4</text>
<text x="556.1" y="134.3">/LPSTRB</text>
<text x="586.6" y="137.9">LDRW</text>
<text x="68.3" y="140.8">RESET</text>
<text x="145.2" y="143.9">LPB7</text>
<text x="506.8" y="138.6">LD5</text>
<text x="524.4" y="142.1">LD6</text>
<text x="560.3" y="141.4">/LBSY</text>
<text x="53" y="144.3">PHI2</text>
<text x="164.6" y="147.5">LPB6</text>
<text x="506.8" y="145.7">LD1</text>
<text x="524.4" y="149.2">LD7</text>
<text x="559.1" y="148.4">/LCMD</text>
<text x="589.3" y="144.9">GND</text>
<text x="50.7" y="155.5">READ</text>
<text x="71.1" y="151.9">/INTn</text>
<text x="145.2" y="151">LPB5</text>
<text x="164.6" y="154.5">LPB4</text>
<text x="323.3" y="152.7">GND</text>
<text x="452.8" y="153.2">AGND</text>
<text x="506.8" y="152.7">AGND</text>
<text x="554.4" y="155.5">/LPARITY</text>
<text x="590.5" y="151.9">LD0</text>
<text x="145.2" y="158.1">LPB3</text>
<text x="164.6" y="161.6">LPB2</text>
<text x="590.5" y="159">LD1</text>
<text x="145.2" y="165.1">LPB1</text>
<text x="560.7" y="162.5">LOCD</text>
<text x="164.6" y="168.6">LPB0</text>
<text x="415.3" y="172.6" transform="rotate(-90 415.3 172.6)">RP1_11</text>
<text x="562.8" y="169.6">GND</text>
<text x="590.5" y="173.1">LD2</text>
<text x="218.4" y="179.7">LCA2</text>
<text x="238.4" y="176.2">LPB2</text>
<text x="305.7" y="176.2">5V</text>
<text x="328.6" y="179.3">GND</text>
<text x="452.8" y="176.1">AGND</text>
<text x="507.4" y="176.1">AGND</text>
<text x="529.7" y="179.2">/LPSTRB</text>
<text x="558.2" y="176.7">/LCRES</text>
<text x="238" y="183.2">LCB1</text>
<text x="305.7" y="182.8">/RLPSTRB</text>
<text x="421.3" y="180">/RLPSTRB</text>
<text x="450" y="183.5">RLDRW</text>
<text x="506.8" y="182.7">LDRW</text>
<text x="564.1" y="183.7">LD3</text>
<text x="589.3" y="180.2">GND</text>
<text x="219" y="186.7">LPB3</text>
<text x="238.4" y="190.3">LPB1</text>
<text x="305.7" y="189.9">RLDRW</text>
<text x="328.6" y="186.3">RLCHK</text>
<text x="380" y="186.7" transform="rotate(-90 380 186.7)">RP1_10</text>
<text x="386.7" y="187.1">/RLBSY</text>
<text x="448.9" y="190.6">/RLCMD</text>
<text x="506.8" y="189.8">/LCMD</text>
<text x="529.7" y="186.2">/LBSY</text>
<text x="564.1" y="190.7">LD4</text>
<text x="589.3" y="187.3">GND</text>
<text x="219" y="193.8">LPB4</text>
<text x="237.3" y="197.3">LPB0</text>
<text x="305.7" y="196.9">/RLCMD</text>
<text x="328.6" y="193.4">/RLBSY</text>
<text x="423.4" y="194.2">/RLCRES</text>
<text x="443.6" y="197.3">/RLPARITY</text>
<text x="506.8" y="196.8">/LPARITY</text>
<text x="529.7" y="193.3">/LCRES</text>
<text x="562.8" y="197.8">GND</text>
<text x="590.5" y="194.3">LD5</text>
<text x="73.3" y="201.3">BA6</text>
<text x="209" y="200.8">/RLPARITY</text>
<text x="305.7" y="203.9">LPB6</text>
<text x="328.6" y="200.4">RLOCD</text>
<text x="351.8" y="201.2">RLCHK</text>
<text x="506.8" y="203.9">LOCD</text>
<text x="529.7" y="200.3">LCHK</text>
<text x="590.5" y="201.3">LD6</text>
<text x="53.9" y="204.9">BA5</text>
<text x="73.3" y="208.4">BA4</text>
<text x="145.2" y="207.4">GND</text>
<text x="169.6" y="204.4">LPB5</text>
<text x="220.6" y="208.3">GND</text>
<text x="328.6" y="207.4">/RLCRES</text>
<text x="397.7" y="204.7">RLOCD</text>
<text x="428.1" y="207.9">AGND</text>
<text x="529.7" y="207.4">AGND</text>
<text x="560.7" y="204.9">LCHK</text>
<text x="590.5" y="208.4">LD7</text>
<text x="53.9" y="211.9">BA3</text>
<text x="164.6" y="210.9">5V</text>
<text x="423.3" y="228" transform="rotate(-90 423.3 228)">RP1_12</text>
<text x="620.9" y="239.2" transform="rotate(-90 620.9 239.2)">AGND</text>
</g>
<g font-size="3.9" fill="#800">
<text x="515.4" y="251.8">TITLE:</text>
<text x="644" y="256.5">REV:</text>
<text x="552.3" y="266">Company:</text>
<text x="643.7" y="266.6">Sheet: 1/1</text>
<text x="552.3" y="273.6">Date:</text>
<text x="601.4" y="273.7">Drawn By: AlexTheCat123</text>
</g>
<g font-size="3.2" fill="#800">
<text x="41.6" y="6.8">1</text>
<text x="110.8" y="6.8">2</text>
<text x="179.9" y="6.8">3</text>
<text x="249.1" y="6.8">4</text>
<text x="318.2" y="6.8">5</text>
<text x="387.3" y="6.8">6</text>
<text x="456.5" y="6.8">7</text>
<text x="525.6" y="6.8">8</text>
<text x="594.8" y="6.8">9</text>
<text x="4.1" y="41.9">A</text>
<text x="670.8" y="41.9">A</text>
<text x="4.1" y="111">B</text>
<text x="670.8" y="111">B</text>
<text x="4.1" y="180.2">C</text>
<text x="670.8" y="180.2">C</text>
<text x="41.6" y="278.4">1</text>
<text x="110.8" y="278.4">2</text>
<text x="179.9" y="278.4">3</text>
<text x="249.1" y="278.4">4</text>
<text x="318.2" y="278.4">5</text>
<text x="387.3" y="278.4">6</text>
<text x="456.5" y="278.4">7</text>
<text x="525.6" y="278.4">8</text>
<text x="594.8" y="278.4">9</text>
</g>
<g font-size="3.2" fill="#000080">
<text x="99.2" y="39.9">RP1</text>
<text x="230.7" y="41.3">74LS280</text>
<text x="230.7" y="38.2">U4C</text>
<text x="276.2" y="41.2">U2B.2</text>
<text x="430.4" y="41.8">U4E.2</text>
<text x="99.2" y="43.1">Lisa Parallel Resistor Pack</text>
<text x="273.9" y="43.7">74LS109</text>
<text x="430.4" y="45">7417</text>
<text x="461.9" y="46.6">Parallel Card Jumper Pads</text>
<text x="461.9" y="43.5">X2</text>
<text x="476.3" y="69.7">7417</text>
<text x="476.3" y="66.5">U4E.5</text>
<text x="51.2" y="114">U2F.4</text>
<text x="274.5" y="112.2">U4D</text>
<text x="481.9" y="112.4">RP5</text>
<text x="51.2" y="117.2">74LS00</text>
<text x="109.6" y="117.4">6522</text>
<text x="109.6" y="114.2">U3D</text>
<text x="268.1" y="115.4">74LS245</text>
<text x="481.9" y="115.6">47 Ohm Resistor Pack</text>
<text x="274.8" y="166.4">U5D</text>
<text x="481.9" y="167.1">RP4</text>
<text x="626.9" y="165.4">J1</text>
<text x="274.8" y="169.6">74LS244</text>
<text x="481.9" y="170.3">47 Ohm Resistor Pack</text>
<text x="626.9" y="168.6">Lower Parallel Port</text>
<text x="194.7" y="196.7">7417</text>
<text x="194.7" y="193.6">U4E.6</text>
</g>
<g font-size="3.2" fill="#00f">
<text x="93.1" y="47.5">1</text>
<text x="109.5" y="47.5">16</text>
<text x="205.9" y="45.2">LDI7</text>
<text x="216.4" y="45.8">8</text>
<text x="221.5" y="47.2">A</text>
<text x="93.1" y="51">2</text>
<text x="109.5" y="51">15</text>
<text x="205.9" y="48.8">LDI6</text>
<text x="205.9" y="52.3">LDI5</text>
<text x="214.3" y="52.8">10</text>
<text x="216.4" y="49.3">9</text>
<text x="221.5" y="50.7">B</text>
<text x="247.3" y="52.8">5</text>
<text x="426.6" y="51">3</text>
<text x="439.2" y="51">4</text>
<text x="451.3" y="51">1</text>
<text x="455.8" y="52.5">1</text>
<text x="470" y="52.5">2</text>
<text x="474.5" y="51">2</text>
<text x="93.1" y="58.1">4</text>
<text x="93.1" y="54.6">3</text>
<text x="109.5" y="54.6">14</text>
<text x="109.5" y="58.1">13</text>
<text x="205.9" y="55.8">LDI4</text>
<text x="205.9" y="59.3">LDI3</text>
<text x="214.3" y="56.3">11</text>
<text x="214.3" y="59.9">12</text>
<text x="221.5" y="54.2">C</text>
<text x="221.5" y="57.7">D</text>
<text x="235.6" y="54.2">EVEN</text>
<text x="93.1" y="65.2">6</text>
<text x="93.1" y="61.6">5</text>
<text x="109.5" y="61.6">12</text>
<text x="109.5" y="65.2">11</text>
<text x="205.9" y="62.9">LDI2</text>
<text x="214.3" y="63.4">13</text>
<text x="221.5" y="61.3">E</text>
<text x="221.5" y="64.8">F</text>
<text x="236.7" y="64.8">ODD</text>
<text x="247.3" y="63.4">6</text>
<text x="93.1" y="68.7">7</text>
<text x="109.5" y="68.7">10</text>
<text x="205.9" y="66.4">LDI0</text>
<text x="205.9" y="69.9">LDI1</text>
<text x="216.4" y="66.9">1</text>
<text x="216.4" y="70.4">2</text>
<text x="221.5" y="68.3">G</text>
<text x="221.5" y="71.9">H</text>
<text x="93.1" y="72.2">8</text>
<text x="109.5" y="72.2">9</text>
<text x="216.4" y="74">4</text>
<text x="221.5" y="75.4">I</text>
<text x="470.5" y="75.7">11</text>
<text x="485.1" y="75.7">10</text>
<text x="239.5" y="82.4">NC</text>
<text x="247.3" y="81">3</text>
<text x="289.5" y="119.8">1</text>
<text x="475.8" y="119.8">1</text>
<text x="492.3" y="119.8">20</text>
<text x="41.5" y="121.6">13</text>
<text x="63.9" y="125.1">11</text>
<text x="93" y="121.6">23</text>
<text x="93" y="125.1">24</text>
<text x="99.5" y="123">!CS1</text>
<text x="119.9" y="123">CB2</text>
<text x="128.8" y="125.1">18</text>
<text x="128.8" y="121.6">19</text>
<text x="263.9" y="123.4">19</text>
<text x="269.4" y="125.1">#OE</text>
<text x="282" y="121.6">DIR</text>
<text x="283.8" y="125.1">A1</text>
<text x="289.5" y="123.4">2 LDR7</text>
<text x="465.9" y="122.8">LDR2</text>
<text x="475.8" y="123.4">2</text>
<text x="492.3" y="123.4">19</text>
<text x="41.5" y="128.7">12</text>
<text x="99.5" y="126.5">CS0</text>
<text x="119.9" y="126.5">CB1</text>
<text x="257" y="129.9">LDI617</text>
<text x="257" y="126.4">LDI718</text>
<text x="269.4" y="128.7">B1</text>
<text x="283.8" y="128.7">A2</text>
<text x="289.5" y="126.9">3 LDR6</text>
<text x="289.5" y="130.4">4 LDR5</text>
<text x="465.9" y="126.4">LDR0</text>
<text x="465.9" y="129.9">LDR3</text>
<text x="475.8" y="126.9">3</text>
<text x="475.8" y="130.4">4</text>
<text x="492.3" y="130.4">17</text>
<text x="492.3" y="126.9">18</text>
<text x="119.9" y="133.6">CA2</text>
<text x="119.9" y="137.1">CA1</text>
<text x="128.8" y="132.2">39</text>
<text x="128.8" y="135.7">40</text>
<text x="257" y="136.9">LDI415</text>
<text x="257" y="133.4">LDI516</text>
<text x="269.4" y="135.7">B3</text>
<text x="269.4" y="132.2">B2</text>
<text x="283.8" y="132.2">A3</text>
<text x="283.8" y="135.7">A4</text>
<text x="289.5" y="133.9">5 LDR4</text>
<text x="289.5" y="137.5">6 LDR3</text>
<text x="465.9" y="133.4">LDR4</text>
<text x="465.9" y="136.9">LDR5</text>
<text x="475.8" y="133.9">5</text>
<text x="475.8" y="137.5">6</text>
<text x="492.3" y="137.5">15</text>
<text x="492.3" y="133.9">16</text>
<text x="93" y="142.8">25</text>
<text x="93" y="139.2">34</text>
<text x="99.5" y="140.7">!RES</text>
<text x="128.8" y="142.8">17</text>
<text x="257" y="140.5">LDI314</text>
<text x="269.4" y="142.8">B5</text>
<text x="269.4" y="139.2">B4</text>
<text x="283.8" y="139.2">A5</text>
<text x="283.8" y="142.8">A6</text>
<text x="289.5" y="141">7 LDR2</text>
<text x="465.9" y="144">LDR1</text>
<text x="465.9" y="140.5">LDR6</text>
<text x="475.8" y="141">7</text>
<text x="492.3" y="141">14</text>
<text x="93" y="149.8">21</text>
<text x="99.5" y="144.2">CLK</text>
<text x="120.2" y="147.7">PB6</text>
<text x="120.2" y="144.2">PB7</text>
<text x="128.8" y="149.8">15</text>
<text x="128.8" y="146.3">16</text>
<text x="257" y="147.5">LDI112</text>
<text x="257" y="144">LDI213</text>
<text x="269.4" y="149.8">B7</text>
<text x="269.4" y="146.3">B6</text>
<text x="283.8" y="146.3">A7</text>
<text x="283.8" y="149.8">A8</text>
<text x="289.5" y="144.5">8 LDR1</text>
<text x="289.5" y="148.1">9 LDR0</text>
<text x="465.9" y="147.5">LDR7</text>
<text x="475.8" y="144.5">8</text>
<text x="475.8" y="148.1">9</text>
<text x="492.3" y="148.1">12</text>
<text x="492.3" y="144.5">13</text>
<text x="93" y="153.4">22</text>
<text x="99.5" y="151.2">!IRQ</text>
<text x="99.5" y="154.8">R!W</text>
<text x="120.2" y="154.8">PB4</text>
<text x="120.2" y="151.2">PB5</text>
<text x="128.8" y="153.4">14</text>
<text x="257" y="151.1">LDI011</text>
<text x="269.4" y="153.4">B8</text>
<text x="473.8" y="151.6">10</text>
<text x="492.3" y="151.6">11</text>
<text x="120.2" y="161.8">PB2</text>
<text x="120.2" y="158.3">PB3</text>
<text x="128.8" y="160.4">12</text>
<text x="128.8" y="156.9">13</text>
<text x="84.3" y="166.9">ID7</text>
<text x="93" y="167.5">26</text>
<text x="120.2" y="165.3">PB1</text>
<text x="128.8" y="167.5">10</text>
<text x="128.8" y="163.9">11</text>
<text x="84.3" y="170.5">ID6</text>
<text x="84.3" y="174">ID5</text>
<text x="93" y="171">27</text>
<text x="99.5" y="168.9">D7</text>
<text x="99.5" y="172.4">D6</text>
<text x="120.2" y="168.9">PB0</text>
<text x="134.8" y="174">LDI7</text>
<text x="84.3" y="177.5">ID4</text>
<text x="93" y="174.5">28</text>
<text x="93" y="178">29</text>
<text x="99.5" y="175.9">D5</text>
<text x="99.5" y="179.5">D4</text>
<text x="120.2" y="179.5">PA6</text>
<text x="120.2" y="175.9">PA7</text>
<text x="128.8" y="178">8</text>
<text x="128.8" y="174.5">9</text>
<text x="134.8" y="177.5">LDI6</text>
<text x="260.6" y="174.5">1</text>
<text x="260.6" y="178">2</text>
<text x="264.1" y="176.3">1G</text>
<text x="264.1" y="179.8">1A1</text>
<text x="280.8" y="179.8">2G2G</text>
<text x="291.2" y="178">19</text>
<text x="475.8" y="174.5">1</text>
<text x="475.8" y="178">2</text>
<text x="492.3" y="178">19</text>
<text x="492.3" y="174.5">20</text>
<text x="84.3" y="181">ID3</text>
<text x="84.3" y="184.6">ID2</text>
<text x="93" y="181.6">30</text>
<text x="93" y="185.1">31</text>
<text x="99.5" y="183">D3</text>
<text x="120.2" y="183">PA5</text>
<text x="128.8" y="185.1">6</text>
<text x="128.8" y="181.6">7</text>
<text x="134.8" y="181">LDI5</text>
<text x="134.8" y="184.6">LDI4</text>
<text x="260.6" y="181.6">3</text>
<text x="260.6" y="185.1">4</text>
<text x="264.1" y="183.3">2Y4</text>
<text x="283.7" y="183.3">1Y1</text>
<text x="291.2" y="185.1">17</text>
<text x="291.2" y="181.6">18</text>
<text x="475.8" y="181.6">3</text>
<text x="475.8" y="185.1">4</text>
<text x="492.3" y="185.1">17</text>
<text x="492.3" y="181.6">18</text>
<text x="84.3" y="188.1">ID1</text>
<text x="84.3" y="191.6">ID0</text>
<text x="93" y="188.6">32</text>
<text x="99.5" y="186.5">D2</text>
<text x="99.5" y="190">D1</text>
<text x="120.2" y="190">PA3</text>
<text x="120.2" y="186.5">PA4</text>
<text x="128.8" y="188.6">5</text>
<text x="134.8" y="188.1">LDI3</text>
<text x="134.8" y="191.6">LDI2</text>
<text x="260.6" y="188.6">5</text>
<text x="264.1" y="186.9">1A2</text>
<text x="264.1" y="190.4">2Y3</text>
<text x="283.5" y="186.9">2A4</text>
<text x="283.7" y="190.4">1Y2</text>
<text x="291.2" y="188.6">16</text>
<text x="475.8" y="188.6">5</text>
<text x="492.3" y="188.6">16</text>
<text x="93" y="192.2">33</text>
<text x="99.5" y="193.6">D0</text>
<text x="120.2" y="197.1">PA1</text>
<text x="120.2" y="193.6">PA2</text>
<text x="128.8" y="195.7">3</text>
<text x="128.8" y="192.2">4</text>
<text x="134.8" y="195.2">LDI1</text>
<text x="260.6" y="192.2">6</text>
<text x="260.6" y="195.7">7</text>
<text x="264.1" y="193.9">1A3</text>
<text x="264.1" y="197.4">2Y2</text>
<text x="283.5" y="193.9">2A3</text>
<text x="283.7" y="197.4">1Y3</text>
<text x="291.2" y="195.7">14</text>
<text x="291.2" y="192.2">15</text>
<text x="475.8" y="192.2">6</text>
<text x="475.8" y="195.7">7</text>
<text x="492.3" y="195.7">14</text>
<text x="492.3" y="192.2">15</text>
<text x="93" y="199.2">35</text>
<text x="93" y="202.7">36</text>
<text x="99.5" y="200.6">RS3</text>
<text x="120.2" y="200.6">PA0</text>
<text x="128.8" y="199.2">2</text>
<text x="134.8" y="198.7">LDI0</text>
<text x="190" y="202.7">12</text>
<text x="204.6" y="202.7">13</text>
<text x="260.6" y="199.2">8</text>
<text x="260.6" y="202.7">9</text>
<text x="264.1" y="201">1A4</text>
<text x="283.5" y="201">2A2</text>
<text x="291.2" y="202.7">12</text>
<text x="291.2" y="199.2">13</text>
<text x="475.8" y="199.2">8</text>
<text x="475.8" y="202.7">9</text>
<text x="492.3" y="202.7">12</text>
<text x="492.3" y="199.2">13</text>
<text x="93" y="206.3">37</text>
<text x="93" y="209.8">38</text>
<text x="99.5" y="204.2">RS2</text>
<text x="99.5" y="207.7">RS1</text>
<text x="119" y="207.7">GND</text>
<text x="128.8" y="206.3">1</text>
<text x="128.8" y="209.8">20</text>
<text x="264.1" y="204.5">2Y1</text>
<text x="283.5" y="208">2A1</text>
<text x="283.7" y="204.5">1Y4</text>
<text x="291.2" y="206.3">11</text>
<text x="473.8" y="206.3">10</text>
<text x="492.3" y="206.3">11</text>
<text x="99.5" y="211.2">RS0</text>
<text x="119.7" y="211.2">VCC</text>
</g>
<g font-size="3.2" fill="#f00">
<text x="237.5" y="47.2">VCC</text>
<text x="247.3" y="45.8">14</text>
<text x="263.9" y="119.8">20</text>
<text x="269.4" y="121.6">VCC</text>
<text x="283.1" y="176.3">VCC</text>
<text x="291.2" y="174.5">20</text>
</g>
<g font-size="3.2">
<text x="216.4" y="81">7</text>
<text x="221.5" y="82.4">GND</text>
<text x="618.8" y="116.7" transform="rotate(-90 618.8 116.7)">27</text>
<text x="609.8" y="125.1">14</text>
<text x="611.8" y="121.6">1</text>
<text x="611.8" y="128.7">2</text>
<text x="609.8" y="132.2">15</text>
<text x="611.8" y="135.7">3</text>
<text x="609.8" y="139.2">16</text>
<text x="611.8" y="142.8">4</text>
<text x="609.8" y="146.3">17</text>
<text x="611.8" y="149.8">5</text>
<text x="280.7" y="153.4">GND</text>
<text x="289.5" y="151.6">10</text>
<text x="609.8" y="153.4">18</text>
<text x="609.8" y="160.4">19</text>
<text x="611.8" y="156.9">6</text>
<text x="609.8" y="167.5">20</text>
<text x="611.8" y="163.9">7</text>
<text x="611.8" y="171">8</text>
<text x="609.8" y="174.5">21</text>
<text x="611.8" y="178">9</text>
<text x="609.8" y="181.6">22</text>
<text x="609.8" y="185.1">10</text>
<text x="609.8" y="188.6">23</text>
<text x="609.8" y="195.7">24</text>
<text x="609.8" y="192.2">11</text>
<text x="609.8" y="202.7">25</text>
<text x="609.8" y="199.2">12</text>
<text x="258.6" y="206.3">10</text>
<text x="264.1" y="208">GND</text>
<text x="609.8" y="206.3">13</text>
<text x="618.8" y="216.3" transform="rotate(-90 618.8 216.3)">26</text>
</g>
<g font-size="2.8" fill="#840000">
<text x="277.3" y="53.1">14</text>
<text x="287.5" y="49.8" transform="rotate(-90 287.5 49.8)">11</text>
<text x="288.8" y="52.7" transform="rotate(-90 288.8 52.7)">S</text>
<text x="294.4" y="53.1">10</text>
<text x="277.3" y="56.7">12</text>
<text x="281.9" y="58">C</text>
<text x="281.9" y="54.5">J</text>
<text x="291.5" y="54.5">Q</text>
<text x="277.3" y="60.2">13</text>
<text x="281.9" y="61.5">K</text>
<text x="288.8" y="62.3" transform="rotate(-90 288.8 62.3)">R</text>
<text x="291.5" y="61.5">Q</text>
<text x="296.1" y="60.2">9</text>
<text x="287.5" y="66.9" transform="rotate(-90 287.5 66.9)">15</text>
</g>
</svg>
